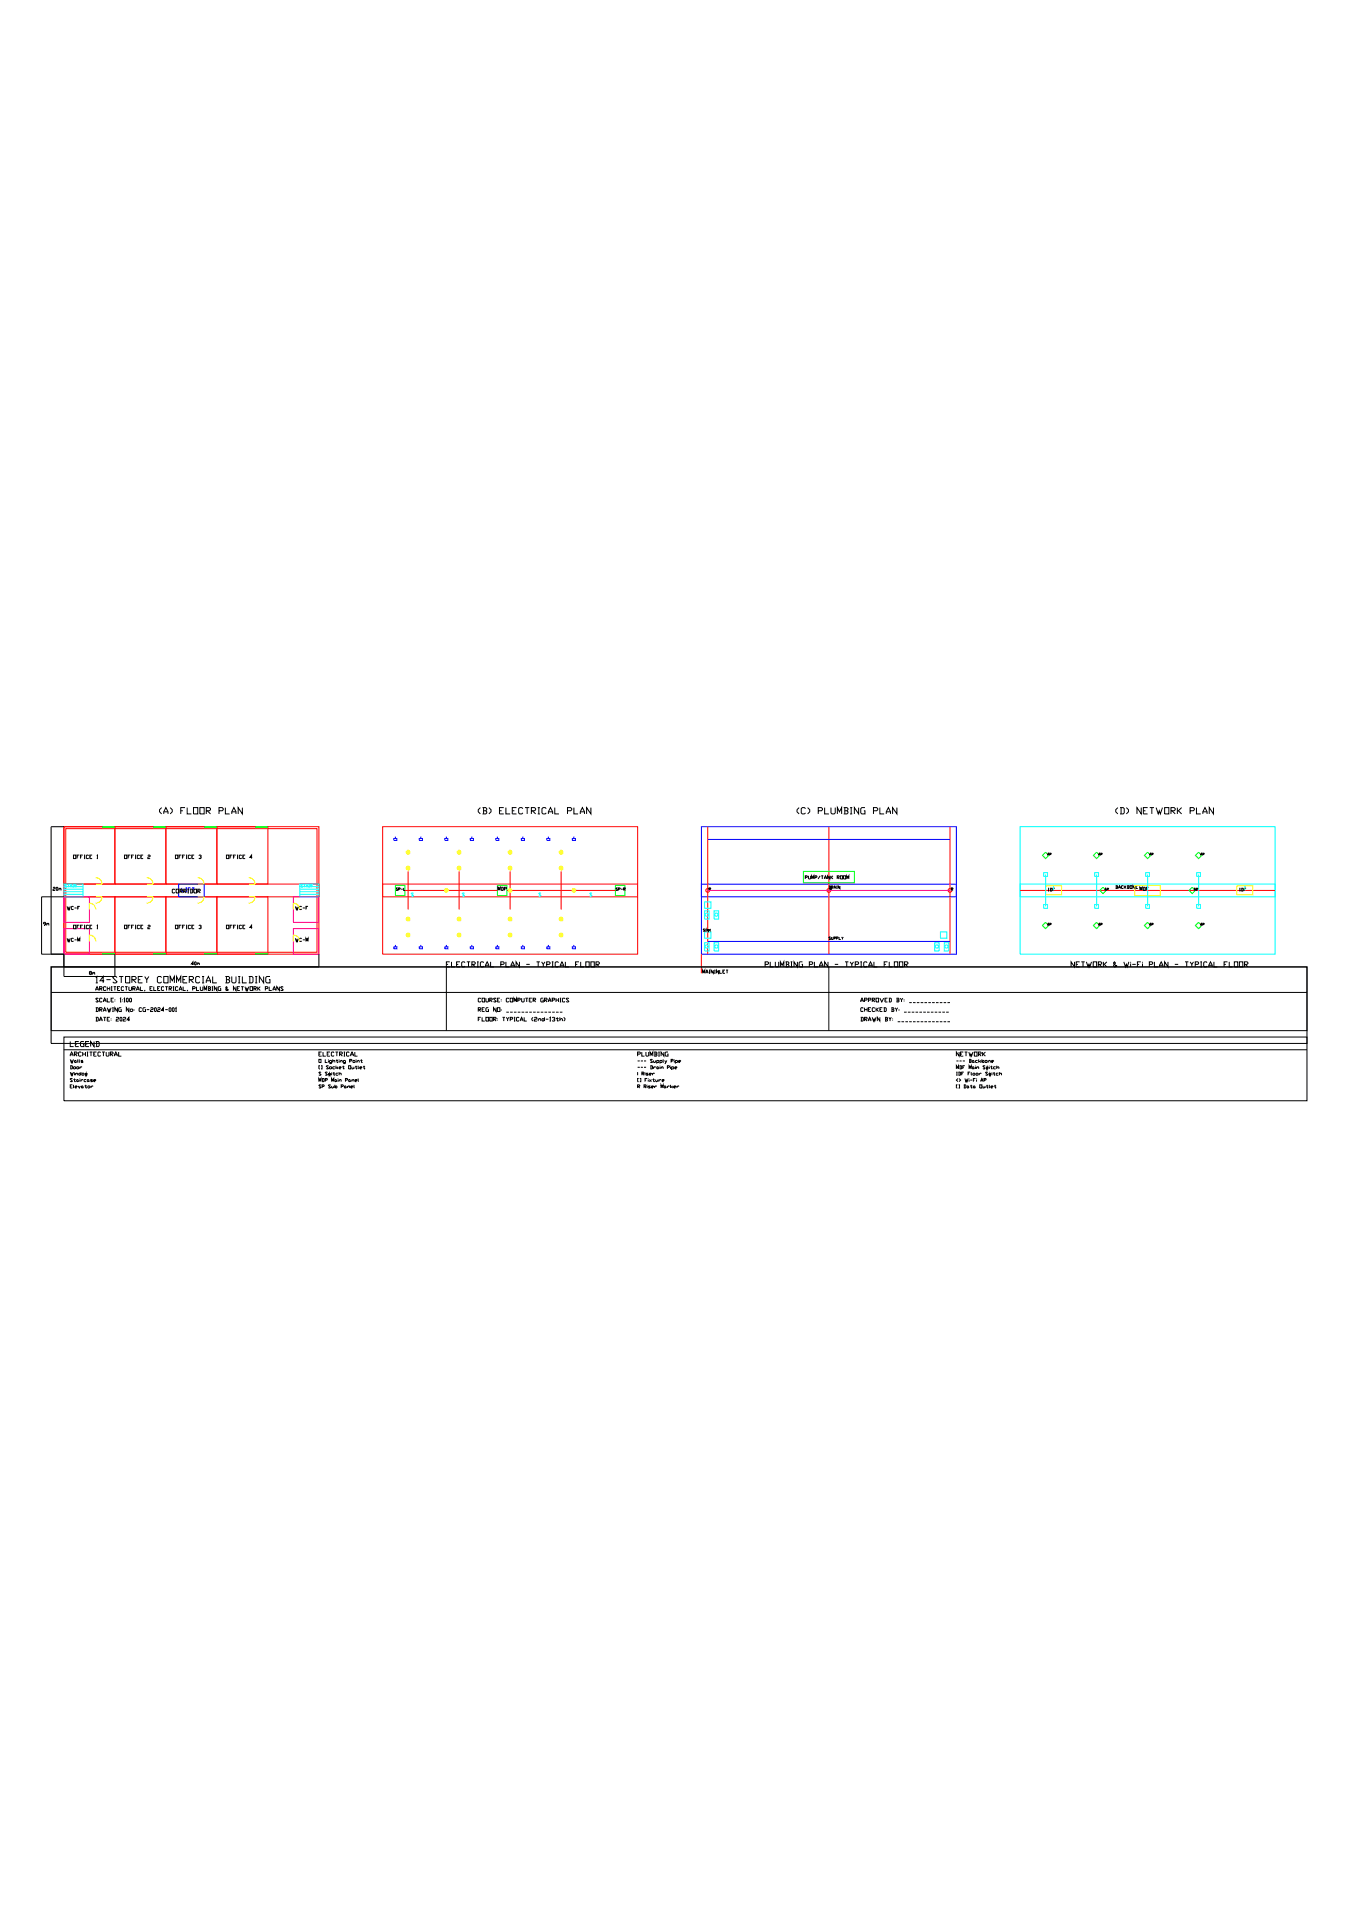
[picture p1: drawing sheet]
<svg xmlns="http://www.w3.org/2000/svg" width="594mm" height="841mm" viewBox="0 0 594 841" stroke-linecap="round" stroke-linejoin="round" font-family="sans-serif">
<!-- layer: A-WALLS -->
<path d="M28.2 364.4h112.3v56.2h-112.3zM28.2 364.4h22.4v25.3h-22.4zM29 365.3h110.7v54.5h-110.7zM50.6 364.4h22.5v25.3h-22.5zM73.1 364.4h22.5v25.3h-22.5zM95.6 364.4h22.5v25.3h-22.5zM28.2 389.7h112.3v5.6h-112.3zM28.2 395.3h22.4v25.3h-22.4zM50.6 395.3h22.5v25.3h-22.5zM73.1 395.3h22.5v25.3h-22.5zM95.6 395.3h22.5v25.3h-22.5z" fill="none" stroke="#f00" stroke-width=".44"/>
<!-- layer: A-ELEVATOR -->
<path d="M78.7 389.7h11.3v5.6h-11.3z" fill="none" stroke="#00f" stroke-width=".44"/>
<!-- layer: A-STAIRS -->
<g fill="none" stroke="#0ff" stroke-width=".44">
<path d="M28.2 389.7h8.4v5.6h-8.4zM28.2 395.3h8.4M28.2 394.2h8.4M28.2 393.1h8.4M28.2 391.9h8.4M28.2 390.8h8.4M29.8 390h.8M30.2 390v1.1M31 391.1l.3-1.1 .4 1.1M31 390.7h.7M32.1 390h.4M32.1 391.1h.4"/>
<path d="M32.3 390v1.1M32.8 390.5h.6l.2-.3-.8-.2v1.1M33 390.5l.6 .6M132.1 389.7h8.4v5.6h-8.4zM132.1 395.3h8.4M132.1 394.2h8.4M132.1 393.1h8.4M132.1 391.9h8.4M132.1 390.8h8.4M133.4 390.2l-.5-.2-.2 .2 .7 .7h-.7M133.8 390h.7M134.2 390v1.1"/>
<path d="M134.9 391.1l.4-1.1 .4 1.1M134.9 390.7h.8M136 390h.4M136 391.1h.4M136.2 390v1.1M136.8 390.5h.5l.2-.3-.7-.2v1.1M137 390.5l.5 .6"/>
</g>
<!-- layer: A-ROOMS -->
<path d="M28.2 395.3h11.2v11.2h-11.2zM129.3 395.3h11.2v11.2h-11.2zM28.2 409.4h11.2v11.2h-11.2zM129.3 409.4h11.2v11.2h-11.2z" fill="none" stroke="#f0f" stroke-width=".44"/>
<!-- layer: A-TEXT -->
<path d="M77 392.2l-.2-.3-.9 .3v1.1l.3 .3 .8-.3M77.6 391.9h1.1v1.7h-1.1z" fill="none" stroke="#000" stroke-width=".44"/>
<!-- layer: A-DOORS -->
<g fill="none" stroke="#ff0" stroke-width=".44">
<path d="M42.2 386.9l1.2 .2 1 .8 .6 1.8M42.2 395.3h2.8M42.2 389.7h2.8M45 395.3l-.6 1.8-1 .7-1.2 .3M64.7 386.9l1.2 .2 1 .8 .6 1.8M64.7 395.3h2.8M64.7 389.7h2.8M67.5 395.3l-.6 1.8-1 .7-1.2 .3M87.1 386.9l1.3 .2 .9 .8 .7 1.8M87.2 395.3h2.8M87.2 389.7h2.8M90 395.3l-.7 1.8-.9 .7-1.3 .3"/>
<path d="M109.6 386.9l1.3 .2 .9 .8 .6 1.8M109.6 395.3h2.9M109.6 389.7h2.9M112.4 395.3l-.6 1.8-.9 .7-1.3 .3M42.2 415l-.6-1.8-1-.8-1.2-.2v2.8M42.2 400.9l-.6-1.7-1-.8-1.2-.3v2.8"/>
</g>
<!-- layer: A-WINDOWS -->
<g fill="none" stroke="#0f0" stroke-width=".44">
<path d="M45 364.4h5.6M45 364.8h5.6M67.5 364.4h5.6M67.5 364.8h5.6M90 364.4h5.6M90 364.8h5.6M112.5 364.4h5.6M112.5 364.8h5.6M45 420.6h5.6M45 420.2h5.6M67.5 420.6h5.6M67.5 420.2h5.6"/>
<path d="M90 420.6h5.6M90 420.2h5.6M112.5 420.6h5.6M112.5 420.2h5.6"/>
</g>
<!-- layer: A-DIM -->
<path d="M28.2 364.4h-5.7v56.2M28.2 395.3h-9.9v25.3h9.9v9.8h22.4v-9.8M140.5 420.6v5.6h-112.3" fill="none" stroke="#000" stroke-width=".44"/>
<!-- layer: E-POWER -->
<path d="M168.6 364.4h112.4v56.2h-112.4zM168.6 389.7h112.4v5.6h-112.4zM178.5 392.5h40.7M179.9 384.1v16.8M202.3 384.1v16.8M223.4 392.5h47.8M224.8 384.1v16.8M247.3 384.1v16.8" fill="none" stroke="#f00" stroke-width=".44"/>
<!-- layer: E-LIGHTING -->
<g fill="none" stroke="#ff0" stroke-width=".44">
<path d="M179 375.6h1.7M179.9 374.8v1.7M201.5 375.6h1.7M202.3 374.8v1.7M224 375.6h1.7M224.8 374.8v1.7M246.5 375.6h1.6M247.3 374.8v1.7M179 382.7h1.7M179.9 381.8v1.7M195.9 392.5h1.7M196.7 391.6v1.7"/>
<path d="M201.5 382.7h1.7M202.3 381.8v1.7M224 382.7h1.7M224.8 381.8v1.7M246.5 382.7h1.6M247.3 381.8v1.7M252.1 392.5h1.7M252.9 391.6v1.7M179 412.2h1.7M179 405.1h1.7M179.9 404.3v1.7M179.9 411.3v1.7"/>
<path d="M201.5 412.2h1.7M201.5 405.1h1.7M202.3 404.3v1.7M202.3 411.3v1.7M224 412.2h1.7M224 405.1h1.7M224.8 404.3v1.7M224.8 411.3v1.7M246.5 412.2h1.6M246.5 405.1h1.6M247.3 404.3v1.7M247.3 411.3v1.7"/>
<circle cx="179.9" cy="375.6" r=".84"/>
<circle cx="202.3" cy="375.6" r=".84"/>
<circle cx="224.8" cy="375.6" r=".84"/>
<circle cx="247.3" cy="375.6" r=".84"/>
<circle cx="179.9" cy="382.7" r=".84"/>
<circle cx="196.7" cy="392.5" r=".84"/>
<circle cx="202.3" cy="382.7" r=".84"/>
<circle cx="224.8" cy="382.7" r=".84"/>
<circle cx="247.3" cy="382.7" r=".84"/>
<circle cx="252.9" cy="392.5" r=".84"/>
<circle cx="179.9" cy="405.1" r=".84"/>
<circle cx="179.9" cy="412.1" r=".84"/>
<circle cx="202.3" cy="405.1" r=".84"/>
<circle cx="202.3" cy="412.1" r=".84"/>
<circle cx="224.8" cy="405.1" r=".84"/>
<circle cx="224.8" cy="412.1" r=".84"/>
<circle cx="247.3" cy="405.1" r=".84"/>
<circle cx="247.3" cy="412.1" r=".84"/>
</g>
<!-- layer: E-SOCKET -->
<g fill="none" stroke="#00f" stroke-width=".44">
<path d="M173.5 369.6h1.5v.8h-1.5zM174.3 368.8v.8M184.8 369.6h1.4v.8h-1.4zM185.5 368.8v.8M196 369.6h1.4v.8h-1.4zM196.7 368.8v.8M207.3 369.6h1.4v.8h-1.4zM208 368.8v.8M218.5 369.6h1.4v.8h-1.4zM219.2 368.8v.8M229.7 369.6h1.4v.8h-1.4zM230.4 368.8v.8"/>
<path d="M241 369.6h1.4v.8h-1.4zM241.7 368.8v.8M252.2 369.6h1.4v.8h-1.4zM252.9 368.8v.8M173.5 417.4h1.5v.8h-1.5zM174.3 416.5v.9M184.8 417.4h1.4v.8h-1.4zM185.5 416.5v.9M196 417.4h1.4v.8h-1.4zM196.7 416.5v.9M207.3 417.4h1.4v.8h-1.4zM208 416.5v.9"/>
<path d="M218.5 417.4h1.4v.8h-1.4zM219.2 416.5v.9M229.7 417.4h1.4v.8h-1.4zM230.4 416.5v.9M241 417.4h1.4v.8h-1.4zM241.7 416.5v.9M252.2 417.4h1.4v.8h-1.4zM252.9 416.5v.9"/>
</g>
<!-- layer: E-SWITCH -->
<path d="M182.2 393.8l-.2-.2-.7 .2 .9 1-.2 .2-.7-.2M204.7 393.8l-.3-.2-.7 .2 1 1-.3 .2-.7-.2M238.4 393.8l-.2-.2-.7 .2 .9 1-.2 .2-.7-.2M260.9 393.8l-.3-.2-.7 .2 1 1-.3 .2-.7-.2" fill="none" stroke="#0ff" stroke-width=".44"/>
<!-- layer: P-WATER -->
<path d="M309.1 364.4h112.4v56.2h-112.4zM311.9 370h106.8M309.1 389.7h112.4v5.6h-112.4zM311.9 415h106.8" fill="none" stroke="#00f" stroke-width=".44"/>
<!-- layer: P-RISER -->
<g fill="none" stroke="#f00" stroke-width=".44">
<path d="M311.9 364.4v56.2M365.3 364.4v56.2M418.7 364.4v56.2M309.1 420.6v8.4"/>
<circle cx="311.9" cy="392.5" r=".84"/>
<circle cx="365.3" cy="392.5" r=".84"/>
<circle cx="418.7" cy="392.5" r=".84"/>
</g>
<!-- layer: P-TEXT -->
<g fill="none" stroke="#000" stroke-width=".44">
<path d="M312.5 391.9h.5l.2-.3-.7-.2v1.1M312.7 391.9l.5 .6M354.9 386.7h.7l.2-.4-.9-.3v1.4M356.3 386l.2 1.4 .7-.2v-1.2M357.7 387.4v-1.4l.5 1 .4-1v1.4M359.1 386.7h.7l.2-.4-.9-.3v1.4M361.5 386l-1 1.4M361.9 386h1M362.4 386v1.4M363.3 387.4l.5-1.4 .5 1.4M363.3 387h1M365.3 390.5l.7 .2v.8l-.7 .1"/>
<path d="M365.5 390.5v1.1M365.7 386v1.4l-1-1.4v1.4M365.9 391.9h.5l.2-.3-.7-.2v1.1M366 391.9l.6 .6M366.1 386v1.4M366.4 386.7l.7 .7M366.4 391.1h.6l.2-.4-.8-.2v1.1M366.6 391.1l.6 .5M367.1 386l-1 .7M367.5 391.6l.4-1.1 .4 1.1M367.5 391.3h.8M368.7 390.5h.3"/>
<path d="M368.7 391.6h.3M368.8 390.5v1.1M368.9 386.7h.7l.3-.4-1-.3v1.4M369.2 386.7l.7 .7M370.2 390.5v1.1l-.8-1.1v1.1M370.3 386h1v1.4h-1zM371.7 386h1v1.4h-1zM373.2 387.4v-1.4l.4 1 .5-1v1.4M419.2 391.9h.6l.2-.3-.8-.2v1.1M419.4 391.9l.6 .6M310.6 409.7h-.7l.5 .8-.5-.2M310.9 409.5h.3"/>
<path d="M310.9 410.5h.3M311.1 409.5v1M312.2 409.5v1l-.6-1v1M312.6 409.5v1M312.7 410l.5 .5M313.2 409.5l-.6 .5M366 413.2l-.5-.2-.2 .2 .7 .7h-.7M366.4 413l.2 1.1 .6-.2v-.9M367.5 413.6h.6l.2-.4-.8-.2v1.1M368.7 413.6h.5l.2-.4-.7-.2v1.1M369.8 413v1.1h.7M370.9 413l.4 1.1"/>
<path d="M371.7 413l-.4 .6M309.7 429v-1.4l.4 1 .5-1v1.4M311.1 429l.4-1.4 .5 1.4M311.1 428.6h.9M312.5 427.6h.4M312.5 429h.4M312.7 427.6v1.4M314.3 427.6v1.4l-.9-1.4v1.4M314.8 427.6h.5M314.8 429h.5M315.1 427.6v1.4M316.7 427.6v1.4l-.9-1.4v1.4"/>
<path d="M317.2 427.6v1.4h.9M318.6 428.3h.4M319.5 427.6h-.9v1.4h.9M320 427.6h.9M320.4 427.6v1.4"/>
</g>
<!-- layer: P-DRAIN -->
<path d="M311.9 392.5h106.8" fill="none" stroke="#f0f" stroke-width=".44"/>
<!-- layer: P-FIXTURE -->
<g fill="none" stroke="#0ff" stroke-width=".44">
<path d="M310.5 397.6h2.8v2.8h-2.8zM310.5 415.5h2v3.7h-2zM310.5 410.8h2.8v2.8h-2.8zM310.5 401.5h2v3.6h-2zM314.7 415.5h2v3.7h-2zM314.7 401.5h2v3.6h-2zM411.9 415.5h2v3.7h-2zM414.5 410.8h2.8v2.8h-2.8zM416.2 415.5h1.9v3.7h-1.9z"/>
<circle cx="311.5" cy="403.2" r=".71"/>
<circle cx="311.5" cy="417.2" r=".71"/>
<circle cx="315.7" cy="417.2" r=".71"/>
<circle cx="315.7" cy="403.2" r=".71"/>
<circle cx="412.9" cy="417.2" r=".71"/>
<circle cx="417.1" cy="417.2" r=".71"/>
</g>
<!-- layer: P-TANK -->
<path d="M354 384.1h22.5v5h-22.5z" fill="none" stroke="#0f0" stroke-width=".44"/>
<!-- layer: N-CABLE -->
<g fill="none" stroke="#0ff" stroke-width=".44">
<path d="M449.6 364.4h112.3v56.2h-112.3zM449.6 389.7h112.3v5.6h-112.3zM460 398.7h1.7v1.7h-1.7zM460 384.6h1.7v1.7h-1.7zM460.8 385.5v14M482.4 398.7h1.7v1.7h-1.7zM482.4 384.6h1.7v1.7h-1.7zM483.3 385.5v14M504.9 398.7h1.7v1.7h-1.7zM504.9 384.6h1.7v1.7h-1.7zM505.8 385.5v14M527.4 398.7h1.7v1.7h-1.7z"/>
<path d="M527.4 384.6h1.7v1.7h-1.7zM528.2 385.5v14"/>
</g>
<!-- layer: N-BACKBONE -->
<path d="M449.6 392.5h112.3" fill="none" stroke="#f00" stroke-width=".44"/>
<!-- layer: N-TEXT -->
<g fill="none" stroke="#000" stroke-width=".44">
<path d="M491.7 390.4l.9 .2-.2 .4M491.9 391h.5l.2 .4-.9 .2M491.9 390.4v1.2M493 391.6l.4-1.2 .4 1.2M493 391.2h.8M495.1 390.6h-.9l.2 1 .7-.2M495.5 390.4v1.2M495.7 391l.7 .6M496.4 390.4l-.9 .6M496.8 390.4h.6v.6M497 391h.4l.2 .4-.8 .2M497 390.4v1.2"/>
<path d="M498 390.4h.9v1.2h-.9zM500.1 390.4v1.2l-.8-1.2v1.2"/>
</g>
<!-- layer: N-SWITCH -->
<path d="M460.8 390.5h7v4h-7zM500.1 390.2h11.3v4.5h-11.3zM545.1 390.5h7v4h-7z" fill="none" stroke="#ff0" stroke-width=".44"/>
<!-- layer: N-WIFI -->
<path d="M460.8 375.6l1.4 1.4-1.4 1.5-1.4-1.5zM481.9 377l1.4-1.4 1.4 1.4-1.4 1.5zM504.4 377l1.4-1.4 1.4 1.4-1.4 1.5zM526.8 377l1.4-1.4 1.4 1.4-1.4 1.5zM484.7 392.5l1.4-1.4 1.4 1.4-1.4 1.4zM481.9 407.9l1.4-1.4 1.4 1.4-1.4 1.5zM504.4 407.9l1.4-1.4 1.4 1.4-1.4 1.5z" fill="none" stroke="#0f0" stroke-width=".44"/>
<!-- layer: BORDER -->
<path d="M22.5 426.2h553.5v33.7h-553.5z" fill="none" stroke="#000" stroke-width=".44"/>
<!-- layer: TITLE -->
<g fill="none" stroke="#000" stroke-width=".44">
<path d="M22.5 426.2h553.5v28.1h-553.5zM22.5 437.5h553.5M47.3 440v1.7h1.1M50.1 440h-1.1v1.7h1.1M56 440l.5 .3-.2 1.4-.6-.3v-1.1zM57.4 440l.5 .3v1.1l-.2 .3-.6-.3zM63.8 436.3l-.2 .6M82.7 436.3l-.3 .6M123.1 434.9v1.7l-1.1-1.7v1.7M124.8 435.2l-.8-.3-.3 .3 1.1 1.1-.3 .3-.8-.3M196.7 426.2v28.1M365.3 426.2v28.1"/>
<path d="M386.1 440h1.1v1.7h-1.1zM387.8 440l.8 1.7 .9-1.7M391.1 440h-1.1v1.7h1.1M391.7 440l1.1 .3v1.1l-1.1 .3M392 440v1.7M395.1 440h.8l.3 .3-.3 .5M395.3 440v1.7M396.8 440l.5 .8v.9M397.9 440l-.6 .8M43.3 440.3l-.3-.3-.8 .3 1.1 1.1-.3 .3-.8-.3M45 440.3l-.3-.3-.8 .3 .3 1.4 .8-.3M45.6 441.7l.5-1.7 .6 1.7"/>
<path d="M45.6 441.1h1.1M49 440.8h.5M50.6 440.5v.3M50.6 441.1v.3M52.9 440.3l.3-.3v1.7M52.9 441.7h.5M54 440.5v.3M54 441.1v.3M54.6 440.3l.3-.3v1.7M54.6 441.7h.5M210.8 445h.8l.3-.5-1.1-.3v1.7M211 445l.9 .9"/>
<path d="M212.5 445h.5M213.6 444.2h-1.1v1.7h1.1M215.3 444.2l-1.2 .3v1.1l1.2 .3v-.9h-.3M218.6 444.2v1.7l-1.1-1.7v1.7M219.2 444.2h1.1v1.7h-1.1zM220.9 444.8v.2M220.9 445.3v.3M379.3 441.7l.6-1.7 .6 1.7M379.3 448.4l1.2 .3v1.1l-1.2 .3M379.3 441.1h1.2M379.6 448.4v1.7M380.5 444.5l-.3-.3-.9 .3 .3 1.4 .9-.3"/>
<path d="M381 440.8h.9l.3-.5-1.2-.3v1.7M381 449.2h.9l.3-.5-1.2-.3v1.7M381 445h1.2M381 444.2v1.7M381.3 449.2l.9 .9M382.2 444.2v1.7M382.7 440.8h.9l.2-.5-1.1-.3v1.7M382.7 450.1l.6-1.7 .5 1.7M382.7 445h.6M382.7 449.5h1.1M383.8 444.2h-1.1v1.7h1.1M384.4 440.8h.8l.3-.5-1.1-.3v1.7"/>
<path d="M384.4 448.4l.6 1.7 .2-.9 .3 .9 .6-1.7M384.7 440.8l.8 .9M385.5 444.5l-.3-.3-.8 .3 .3 1.4 .8-.3M386.1 444.2v1.7M386.4 445l.8 .9M387.2 444.2l-1.1 .8M387.8 448.4v1.7l-1.2-1.7v1.7M387.8 445h.5M388.9 444.2h-1.1v1.7h1.1M389.5 444.2l1.1 .3v1.1l-1.1 .3M389.7 444.2v1.7M390 448.4h.9l.2 .3-.2 .5"/>
<path d="M390 440.8h.6M390.3 449.2h.6l.2 .6-1.1 .3M390.3 448.4v1.7M391.7 448.4l.6 .8v.9M392.8 444.2h.9l.2 .3-.2 .5M392.8 448.4l-.5 .8M393.1 445h.6l.2 .6-1.1 .3M393.1 444.2v1.7M393.4 449v.2M393.4 449.5v.3M394.5 444.2l.6 .8v.9M395.3 440.8h.6l.3 .6-1.1 .3"/>
<path d="M395.6 444.2l-.5 .8M395.6 450.4h1.2M396.2 444.8v.2M396.2 445.3v.3M397.3 450.4h1.1M398.4 440.5v.3M398.4 441.1v.3M398.4 446.2h1.2M399 450.4h1.1M400.1 446.2h1.1M400.7 441.9h1.1M400.7 450.4h1.1"/>
<path d="M401.8 446.2h1.1M402.4 441.9h1.1M402.4 450.4h1.1M403.5 446.2h1.1M404.1 441.9h1.1M404.1 450.4h1.1M405.2 446.2h1.1M405.7 441.9h1.2M405.7 450.4h1.2M406.9 446.2h1.1M407.4 441.9h1.2M407.4 450.4h1.2"/>
<path d="M408.6 446.2h1.1M409.1 441.9h1.1M409.1 450.4h1.1M410.2 446.2h1.2M410.8 441.9h1.1M410.8 450.4h1.1M411.9 446.2h1.2M412.5 441.9h1.1M412.5 450.4h1.1M413.6 446.2h1.1M414.2 441.9h1.1M414.2 450.4h1.1"/>
<path d="M415.3 446.2h1.1M415.9 441.9h1.1M415.9 450.4h1.1M417 446.2h1.1M417.5 441.9h1.2M417.5 450.4h1.2"/>
</g>
<!-- layer: LEGEND -->
<g fill="none" stroke="#000" stroke-width=".44">
<path d="M28.2 457.1h547.8v28.1h-547.8zM28.2 462.7h547.8M31 472.6l.4 1.4 .3-.7 .2 .7 .5-1.4M31 478.9h.4M31.9 475.6l-.7-.2-.2 .2 .9 .9-.2 .3-.7-.3M31.9 478.2h-.9v1.4h.9M32.4 478.2l.2 1.4M32.4 475.8h.9M32.8 475.4v1.1l.3 .3 .2-.3M32.8 473v1M33.1 479.1h.7l.2-.2-.2-.2-.7 .2v.5l.7 .2M33.3 473.5l.7-.5 .2 1"/>
<path d="M33.3 473v1M33.8 476.1l.4-.3 .3 .7-.5 .3zM34.5 478.7l.4 .9 .5-.9M34.5 476.5l.2 .3M34.7 473.3l.5-.3 .5 .5-.8 .5zM35.2 475.4v.2M35.2 475.8v1M35.7 472.6v1.4M35.7 475.8v1M35.9 478.9l.5-.2 .2 .7-.5 .2zM36.1 473.3l.7-.3 .3 .7-.7 .3zM36.6 476.1l-.5-.3-.4 .5"/>
<path d="M36.6 479.4l.2 .2M37.3 478.7h.9M37.5 473l.3 1 .2-1 .2 1 .3-1M37.8 478.2v1.2l.2 .2 .2-.2M38 475.8l-.9 .3 .2 .7h.7M38.5 476.1l.4-.3 .3 .7-.5 .3zM38.7 478.9l.7-.2 .2 .7-.7 .2zM39.2 476.5l.2 .3M40.1 478.7v.9M40.8 475.8h-.7l-.2 .3 .2 .2 .7 .2-.9 .3M41 478.9l-.4-.2-.5 .4M41.3 476.3h.7l.2-.2-.2-.3-.7 .3v.4l.7 .3"/>
<path d="M140.5 476.8v-1.4l.5 .9 .5-.9v1.4M141 469.8h-.5v1.4h.5M141.5 469.8h.4v1.4h-.4M141.5 472.8l-.7-.2-.3 .2 1 .9-.3 .3-.7-.3M141.5 478.4l-.7-.2-.3 .2 1 1-.3 .2-.7-.2M141.9 475.4l1 .2v.9l-1 .3M141.9 478.9h.7l.3-.5-1-.2v1.4M142.2 475.4v1.4M143.4 476.1h.7l.2-.5-.9-.2v1.4M144.3 472.8l-.7-.2-.2 .2 .9 .9-.2 .3-.7-.3M144.8 470l-.3-.2-.7 .2 1 .9-.3 .3-.7-.3M144.8 473l.2 1 .2-1 .3 1 .2-1"/>
<path d="M145.2 470.5l.7-.3 .2 .7-.6 .3zM145.7 478.4l-.7-.2-.2 .2 .9 1-.2 .2-.7-.2M146.1 468.4l-.9-.3 .3-.7 .6 .3v.9l-.2 .2-.7-.2M146.1 476.8v-1.4l.5 .9 .5-.9v1.4M146.1 478.7l.3 .9 .7-.5M146.1 472.6v.2M146.1 473v1M146.6 473h1M147.1 472.6v1.1l.2 .3 .3-.3M147.1 478.7v.9M147.6 470.2l-1 .3 .2 .7h.8M147.6 476.1l.4-.3 .3 .7-.5 .3z"/>
<path d="M147.6 479.1l.4-.4 .5 .2-.2 .7zM147.6 478.2v1.4M148 469.8v1.4M148.3 476.5l.2 .3M148.5 470.7l.5 .5M149 470.2l-1 .5M149 473l-1 .3 .3 .7h.7M149 475.4v.2M149 475.8v1M149.4 470.7h.7l.3-.2-.3-.3-.7 .3v.4l.7 .3M149.4 473.5l.7-.5 .3 1M149.4 476.3l.7-.5 .3 1"/>
<path d="M149.4 472.6v1.4M149.4 475.8v1M150.4 478.9h.7l.2-.5-.9-.2v1.4M150.8 470.2h1M151.3 469.8v1.1l.2 .3 .3-.3M151.8 478.9l.4-.2 .3 .7-.5 .2zM152.2 468.4l-.9-.3 .2-.7 .7 .3v.9l-.2 .2-.7-.2M152.2 476.1h.7l.3-.5-1-.2v1.4M152.5 479.4l.2 .2M153.2 479.1l.7-.4 .2 .9M153.2 478.7v.9M153.6 469.8h1v1.4h-1z"/>
<path d="M153.6 476.1l.5-.3 .2 .7-.4 .3zM154.3 476.5l.3 .3M154.6 479.1h.7l.2-.2-.2-.2-.7 .2v.5l.7 .2M155.1 470.2l.2 1 .7-.5M155.1 476.3l.7-.5 .2 1M155.1 475.8v1M156 478.2l.2 1.4M156 470.2v1M156.5 476.3h.7l.2-.2-.2-.3-.7 .3v.4l.7 .3M156.5 470.2h.9M156.9 469.8v1.1l.3 .3 .2-.3M157.9 469.8l.2 1.4"/>
<path d="M157.9 475.4l.2 1.4M158.6 470.7h.7l.2-.2-.2-.3-.7 .3v.4l.7 .3M160 470.2h.9M160.4 469.8v1.1l.3 .3 .2-.3M281 478.9h.7l.3-.5-1-.2v1.4M281 470.5h1M281 472.6v1.4M281.2 478.9l.8 .7M281.5 475.4h-.5v1.4h.5M282 475.4h.4v1.4h-.4M282.4 470.5h1M282.9 473.3h.7l.2-.5-.9-.2v1.4"/>
<path d="M283.1 473.3l.7 .7M283.8 478.9h.7l.2-.5-.9-.2v1.4M283.8 470.5h.9M284 478.9l.7 .7M284.3 472.6v.2M284.3 473v1M284.3 476.1h.4M285.2 475.4h-.9v1.4M285.2 478.2v.2M285.2 478.7v.9M285.7 473h-.7l-.3 .3 .3 .2 .7 .2-1 .3M285.7 475.4v.2"/>
<path d="M285.7 475.8v1M286.2 473.5h.7l.2-.2-.2-.3-.7 .3 .2 .7h.5M286.2 475.8l.9 1M286.6 469.8l1 .2v.9l-1 .3M286.6 478.7l-.9 .2 .9 .5-.9 .2M286.9 469.8v1.4M287.1 479.1h.7l.2-.2-.2-.2-.7 .2v.5l.7 .2M287.1 475.8l-.9 1M287.6 475.8h.9M287.6 473v1M288 475.4v1.1l.3 .3 .2-.3M288 470.2v1"/>
<path d="M288.5 473.3l-.5-.3-.4 .5M288.5 478.7v.9M289 470.5l-.5-.3-.5 .5M289 475.8l.2 1 .7-.5M289.4 470.5l.3-.3 .4 .3-.2 .7-.5-.3zM289.4 478.9l-.4-.2-.5 .4M289.4 467.4v1.4M289.9 475.8v1M290.1 470.9l.3 .3M290.4 475.8v1M290.8 467.4v1.4M290.8 469.8v.2"/>
<path d="M290.8 470.2v1M291.3 470.7l.7-.5 .2 1M291.3 476.1l-.5-.3-.4 .5M291.3 479.6v-1.4l.5 .9 .4-.9v1.4M291.3 470.2v1M291.8 476.3h.7l.2-.2-.2-.3-.7 .3v.4l.7 .3M292.7 478.9l.5-.2 .2 .7-.5 .2zM293.4 479.4l.3 .2M293.9 467.4l-1 1.4M294.1 470.5h.7l.3-.5-1-.2v1.4M294.1 478.7v.9M295.1 478.9l-.5-.2-.5 .4"/>
<path d="M295.5 469.8v.2M295.5 470.2v1M295.5 478.2v1.4M296 470.5l.2-.3 .7 .3-.2 .7h-.7M296 470.2v1.4M296 479.1l.5 .5M296.5 478.7l-1 .4M296.9 479.1h.7l.3-.2-.3-.2-.7 .2v.5l.7 .2M297.4 470.7h.7l.2-.2-.2-.3-.7 .3v.4l.7 .3M297.6 467.7l.3-.3 .7 .3-.3 .7h-.7M297.6 467.4v1.4M298.3 478.7v.9"/>
<path d="M299 467.9h.7l.3-.2-.3-.3-.7 .3v.4l.7 .3M299.3 478.9l-.5-.2-.5 .4M421.5 471.2v-1.4l.5 .9 .4-.9v1.4M421.5 472.6h.5M421.5 474h.5M421.7 472.6v1.4M422 478.2h-.5v1.4h.5M422.2 475.4l-.7 .7 .7 .7M422.4 472.6l.9 .2v.9l-.9 .3M422.4 478.2h.5v1.4h-.5M422.6 475.4l.7 .7-.7 .7M422.6 472.6v1.4"/>
<path d="M422.9 469.8l.9 .2v.9l-.9 .3M423.1 469.8v1.4M423.8 473.3h.5M424.3 470.5h.5M424.8 472.6h-1v1.4M424.8 478.2l.9 .2v1l-.9 .2M425 478.2v1.4M425.2 469.8h-.9v1.4M425.2 475.4l.5 1.4 .2-.7 .3 .7 .4-1.4M426.2 478.9l.4-.2 .3 .7-.5 .2zM426.6 473.3h.5M426.9 479.4l.2 .2"/>
<path d="M427.1 471.2v-1.4l.5 .9 .4-.9v1.4M427.1 475.4v.2M427.1 475.8v1M427.6 472.6h-1v1.4M427.6 478.7h.9M427.6 476.1h.9M428 472.6l.3 1.4M428 478.2v1.2l.3 .2 .2-.2M428.5 470.5l.2-.3 .5 .3-.2 .7-.5-.3zM428.7 473.3l.7-.3 .3 .7-.7 .3zM429 478.9l.2-.2 .5 .2-.3 .7-.4-.2zM429 476.1h.4"/>
<path d="M429.2 470.9l.2 .3M429.7 479.4l.2 .2M429.9 475.4h-.9v1.4M429.9 469.8v.2M429.9 470.2v1M430.1 473.3l.7-.3 .3 .7-.7 .3zM430.4 470.7l.7-.5 .2 1M430.4 470.2v1M430.4 475.4v.2M430.4 475.8v1M431.5 473v1M431.8 478.2h.9v1.4h-.9z"/>
<path d="M432.3 476.8l.4-1.4 .5 1.4M432.3 476.3h.9M432.5 473.3l-.5-.3-.5 .5M433.2 478.7l.2 .9 .7-.5M433.7 476.1h.7l.2-.5-.9-.2v1.4M434.1 470l-.2-.2-.7 .2 .9 .9-.2 .3-.7-.3M434.1 478.7v.9M434.6 470.2l.2 1 .3-1 .2 1 .2-1M434.6 478.7h.9M435.1 478.2v1.2l.2 .2 .2-.2M435.3 472.8l-.7-.2-.2 .2 .9 .9-.2 .3-.7-.3M435.8 473l.2 1 .2-1 .3 1 .2-1"/>
<path d="M436 478.2l.2 1.4M436 469.8v.2M436 470.2v1M436.5 470.2h.9M436.7 479.1h.7l.2-.2-.2-.2-.7 .2v.5l.7 .2M436.9 467.9h.7l.3-.2-.3-.3-.7 .3 .3 .7h.4M436.9 469.8v1.1l.3 .3 .2-.3M437.2 472.6v.2M437.2 473v1M437.6 473h1M438.1 472.6v1.1l.2 .3 .3-.3M438.1 478.7h.9"/>
<path d="M438.6 478.2v1.2l.2 .2 .2-.2M438.8 470.2l-.9 .3 .2 .7h.7M439.3 470.7l.7-.5 .2 1M439.3 469.8v1.4M440 473l-1 .3 .3 .7h.7M440.5 473.5l.6-.5 .3 1M440.5 472.6v1.4"/>
</g>
<text font-size="6.2" x="41.3" y="434.6">14-STOREY COMMERCIAL BUILDING</text>
<g font-size="5.7">
<text x="69.5" y="359.8">(A) FLOOR PLAN</text>
<text x="209.9" y="359.8">(B) ELECTRICAL PLAN</text>
<text x="350.3" y="359.8">(C) PLUMBING PLAN</text>
<text x="490.7" y="359.8">(D) NETWORK PLAN</text>
<text x="195.8" y="427.6">ELECTRICAL PLAN - TYPICAL FLOOR</text>
<text x="336.2" y="427.6">PLUMBING PLAN - TYPICAL FLOOR</text>
<text x="471.3" y="427.6">NETWORK &amp; Wi-Fi PLAN - TYPICAL FLOOR</text>
</g>
<text font-size="5.3" x="30" y="462.5">LEGEND</text>
<g font-size="4.9">
<text x="79.4" y="394.4">LIFT</text>
<text x="30" y="466.7">ARCHITECTURAL</text>
<text x="139.7" y="466.7">ELECTRICAL</text>
<text x="280.1" y="466.7">PLUMBING</text>
<text x="420.5" y="466.7">NETWORK</text>
</g>
<g font-size="4.4">
<text x="31.4" y="379.6">OFFICE 1</text>
<text x="54" y="379.6">OFFICE 2</text>
<text x="76.6" y="379.6">OFFICE 3</text>
<text x="98.8" y="379.6">OFFICE 4</text>
<text x="22.6" y="393.7">20m</text>
<text x="501.6" y="393.7">MDF</text>
<text x="28.6" y="402.2">WC-F</text>
<text x="18.3" y="409.2">9m</text>
<text x="31.4" y="410.6">OFFICE 1</text>
<text x="54" y="410.6">OFFICE 2</text>
<text x="76.6" y="410.6">OFFICE 3</text>
<text x="98.8" y="410.6">OFFICE 4</text>
<text x="28.6" y="416.3">WC-M</text>
<text x="38.5" y="430.7">8m</text>
<text x="83.6" y="426.5">40m</text>
<text x="209.9" y="442.7">COURSE: COMPUTER GRAPHICS</text>
<text x="41.3" y="447">DRAWING No: CG-2024-001</text>
<text x="41.3" y="451.2">DATE: 2024</text>
<text x="209.9" y="451.2">FLOOR: TYPICAL (2nd-13th)</text>
<text x="30" y="472.4">Door</text>
</g>
<g font-size="4.4" fill="#ff0">
<text x="218.7" y="393.7">MDP</text>
<text x="129.1" y="402.2">WC-F</text>
<text x="129.1" y="416.3">WC-M</text>
</g>
<g font-size="4.4" fill="#0ff">
<text x="461.1" y="394.1">IDF</text>
<text x="545.4" y="394.1">IDF</text>
</g>
<g font-size="4">
<text x="173.6" y="393.7">SP-L</text>
<text x="270.6" y="393.7">SP-R</text>
<text x="486.1" y="393.7">AP</text>
<text x="525.3" y="393.7">AP</text>
<text x="460.7" y="409.2">AP</text>
<text x="483.3" y="409.2">AP</text>
<text x="505.9" y="409.2">AP</text>
<text x="528.1" y="409.2">AP</text>
</g>
<g font-size="3.5">
<text x="460.7" y="378.2">AP</text>
<text x="483.3" y="378.2">AP</text>
<text x="505.9" y="378.2">AP</text>
<text x="528.1" y="378.2">AP</text>
</g>
</svg>
